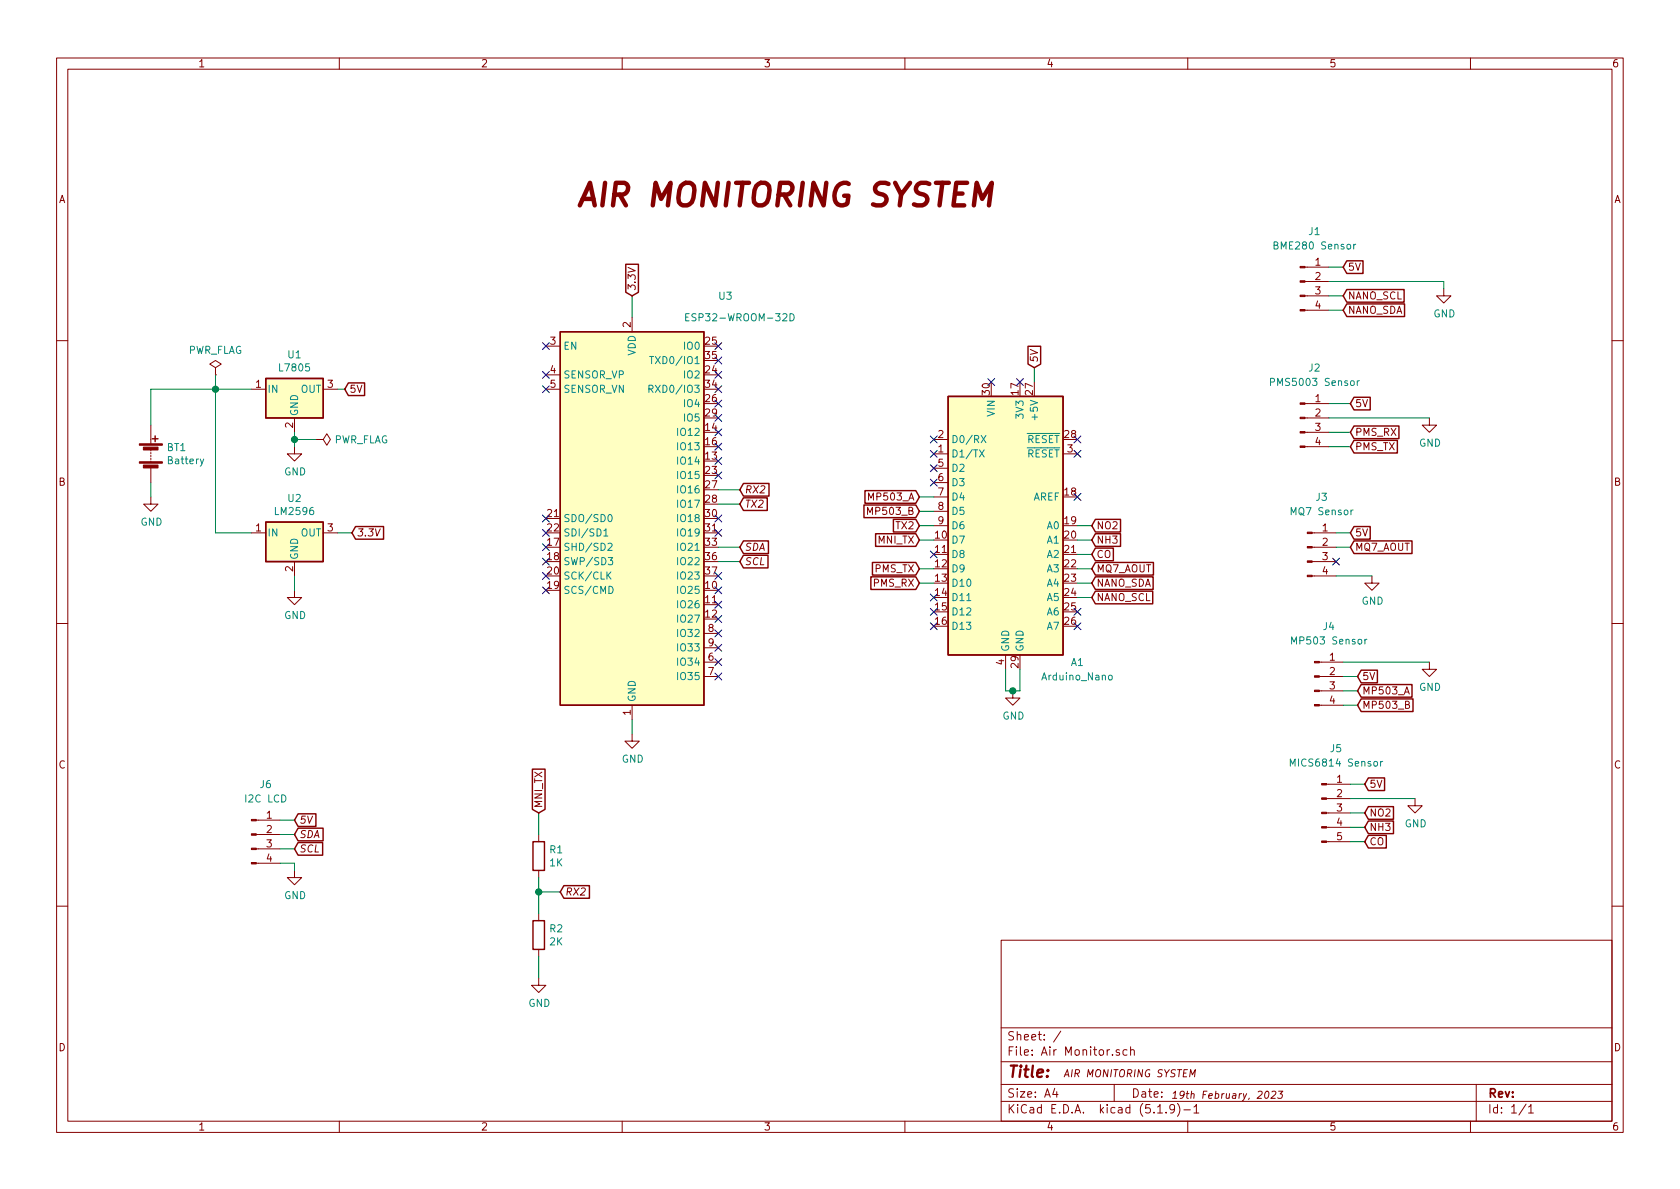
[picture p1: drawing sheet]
<svg xmlns="http://www.w3.org/2000/svg" width="297mm" height="210mm" viewBox="0 0 297 210" stroke-linecap="round" stroke-linejoin="round" font-family="sans-serif">
<g fill="none" stroke="#840000" stroke-width=".18">
<path d="M10 10.3h277v189.9h-277zM12 12.2h273v186.1h-273zM60 10.3v1.9M110 10.3v1.9M160 10.3v1.9M210 10.3v1.9M260 10.3v1.9M111.8 56.1v2.6M230.7 54.9h4.2M230.7 52.3h4.2M230.7 49.8h4.2M230.7 47.2h4.2"/>
<path d="M255.3 51v1.3h1.2l-1.2 1.3-1.3-1.3h1.3M10 60.2h2M26.7 75.2v3.3M26.7 79.5v.3M38.1 65l1-.6-1-.7-1 .7 1 .6v1.3M38.1 66.3h.1M44.4 68.8h2.6M52.1 79v1.3h1.2l-1.2 1.2-1.3-1.2h1.3M52.1 73.9v2.5M55.9 77.7h1.2l.7-1 .6 1-.6 1-.7-1M55.9 77.7h.1M57.1 68.8h2.6"/>
<path d="M96.5 61.2h2.6M96.5 66.3h2.6M96.5 68.8h2.6M165.1 77.7h2.5M230.7 79h4.2M230.7 76.4h4.2M230.7 73.9h4.2M230.7 71.4h4.2M252.7 73.9v1.3h1.3l-1.3 1.2-1.2-1.2h1.2M285 60.2h2M26.7 87.9v1.2h1.2l-1.2 1.3-1.3-1.3h1.3M26.7 80v.3"/>
<path d="M26.7 80.5v.3M26.7 81v.3M26.7 81.5v.3M26.7 82.8v2.5M44.4 94.2h2.6M52.1 99.3v2.5M57.1 94.2h2.6M153.4 91v-1.3l.4 .9 .5-.9v1.3M165.1 80.3h2.5M165.1 82.8h2.5M165.1 85.3h2.5M165.1 87.9h2.5"/>
<path d="M165.1 90.4h2.5M165.1 93h2.5M188 80.3h2.5M232 94.2h4.2M232 99.3h4.2M232 96.8h4.2M10 110.3h2M52.1 104.4v1.3h1.2l-1.2 1.2-1.3-1.2h1.3M124.5 117.1h2.5M124.5 119.6h2.5M124.5 112h2.5M124.5 114.5h2.5"/>
<path d="M177.8 115.8v2.6M232 101.8h4.2M233.3 117.1h4.2M233.3 119.6h4.2M242.6 101.8v1.3h1.2l-1.2 1.3-1.3-1.3h1.3M252.7 117.1v1.3h1.3l-1.3 1.2-1.2-1.2h1.2M285 110.3h2M111.8 129.8v1.3h1.2l-1.2 1.2-1.3-1.2h1.3M111.8 124.7v2.5M179.1 122.2v1.2h1.2l-1.2 1.3-1.3-1.3h1.3M233.3 124.7h4.2M233.3 122.2h4.2"/>
<path d="M234.5 138.7h4.3M248.5 124.6h.5l.2-.2-.1-.3-.6-.1v1.3h.5l.2-.2v-.3l-.3-.2M45.3 152.6h4.2M45.3 150.1h4.2M45.3 147.6h4.2M45.3 145h4.2M52.1 153.9v1.3h1.2l-1.2 1.3-1.3-1.3h1.3M95.2 147.6v1.2M95.2 153.9v1.3M234.5 148.8h4.3M234.5 146.3h4.3M234.5 143.8h4.3"/>
<path d="M234.5 141.2h4.3M250.2 141.2v1.3h1.3l-1.3 1.3-1.3-1.3h1.3M10 160.2h2M95.2 173v1.2h1.3l-1.3 1.3-1.2-1.3h1.2M95.2 161.5v1.3M95.2 167.9v1.3M177 166.3h108v32h-108zM285 160.2h2M60 198.3v1.9M110 198.3v1.9M160 198.3v1.9M177 194.8h108"/>
<path d="M177 191.8h108M177 187.8h108M177 181.8h108M186.5 192.5l-.4 1h1M186.8 193v1M187.6 182.3l-1.3 2M197 191.8v3M197.9 185.7a.37 .37 0 0 0-.6 .1l.1 .2 .5 .2 .1 .1-.2 .3-.5-.1M199.3 185.7l-.5-.1-.2 .3 .1 .6h.6M199.9 185.7h.1a.37 .37 0 0 1 .6 .1v.8M199.9 185.1v1.5M204.7 196.8h.8"/>
<path d="M206.2 196.7v.1M207.7 196l-.1 .1a.48 .48 0 0 1-.6 .1l-.2-.2 .2-.6a.48 .48 0 0 1 .6 .1 1.27 1.27 0 0 1-.2 1.2l-.4 .1M208.2 195.1a1.71 1.71 0 0 1 0 2.3M209.3 196.3h1.2M210 198.3v1.9M211.1 195.8l.4-.5v1.5M211.1 196.8h.9M223.8 193.1l.3-.1a.75 .75 0 0 1-.3 1.2l-.2-.5zM224.9 193.1l.5-.1 .2 .2-.1 .3-.8 .7h.8M226.1 193h.7l-.5 .4h.2l.2 .3-.1 .5h-.5l-.2-.1M260 198.3v1.9M261 191.8v6.5"/>
<path d="M269.8 195.2l-1.2 2M270.3 195.8l.4-.5v1.5M270.3 196.8h.8"/>
</g>
<g fill="none" stroke="#840000" stroke-width=".25">
<path d="M99.1 58.7h25.4v66h-25.4zM110.6 46.7h2.3v5l-1.1 .6-1.2-.6zM238.1 46.1h2.9v2.3h-2.9l-.6-1.2zM238.1 51.2h10.2v2.2h-10.2l-.6-1.1zM238.1 53.7h10.2v2.3h-10.2l-.6-1.1zM26.9 77.6h1M27.4 77.1v1M47 66.9h10.1v7h-10.1zM61.6 67.7h2.9v2.2h-2.9l-.6-1.1zM167.6 70.1h20.4v45.7h-20.4zM181.8 61.2h2.2v3.2l-1.1 .6-1.1-.6zM239.4 77.9h7.7v2.2h-7.7l-.6-1.1z"/>
<path d="M239.4 75.3h7.9v2.3h-7.9l-.6-1.2zM239.4 70.3h2.9v2.2h-2.9l-.6-1.1zM47 92.3h10.1v7h-10.1zM62.9 93.1h4.9v2.2h-4.9l-.7-1.1zM131.4 88h4.3v2.3h-4.3l-.6-1.2zM131.4 85.5h4.6v2.2h-4.6l-.6-1.1zM131.4 98.2h4.4v2.2h-4.4l-.6-1.1zM131.4 95.7h4.5v2.2h-4.5l-.6-1.1zM152.8 89.3h9.1l.7 1.1-.7 1.1h-9.1zM152.9 86.8h9l.7 1.1-.7 1.1h-9zM154.3 99.5h7.6l.7 1.1-.7 1.1h-7.6zM154.8 94.4h7.1l.7 1.1-.7 1.1h-7.1z"/>
<path d="M158 91.8h3.9l.7 1.2-.7 1.1h-3.9zM193.7 99.5h10.2v2.2h-10.2l-.7-1.1zM193.7 91.8h4.4v2.3h-4.4l-.7-1.1zM193.7 94.4h4.4v2.2h-4.4l-.7-1.1zM193.7 96.9h3.1v2.3h-3.1l-.7-1.2zM239.4 95.7h10.3v2.2h-10.3l-.6-1.1zM239.4 93.1h2.9v2.2h-2.9l-.6-1.1zM154 102h7.9l.7 1.1-.7 1.1h-7.9zM193.7 102h10.2v2.2h-10.2l-.7-1.1zM193.7 104.5h10.1v2.3h-10.1l-.7-1.1zM240.7 118.5h2.8v2.2h-2.8l-.7-1.1zM94.1 136h2.3v7.1l-1.2 .7-1.1-.7z"/>
<path d="M240.7 123.6h9.1v2.2h-9.1l-.7-1.1zM240.7 121.1h9v2.2h-9l-.7-1.1zM241.9 137.6h2.9v2.2h-2.9l-.6-1.1zM52.7 143.9h3.2v2.2h-3.2l-.6-1.1zM52.7 146.5h4.4v2.2h-4.4l-.6-1.1zM52.7 149h4.3v2.2h-4.3l-.6-1.1zM94.2 148.8h2.1v5.1h-2.1zM99.7 156.6h4.5v2.2h-4.5l-.6-1.1zM241.9 142.6h4.5v2.3h-4.5l-.6-1.1zM241.9 145.2h4.5v2.2h-4.5l-.6-1.1zM241.9 147.7h3.2v2.3h-3.2l-.6-1.2zM94.2 162.8h2.1v5.1h-2.1z"/>
</g>
<g fill="#840000" stroke="#840000" stroke-width=".18">
<path d="M44.4 152.5h.9v.3h-.9z"/>
<path d="M44.4 150h.9v.2h-.9z"/>
<path d="M44.4 147.4h.9v.3h-.9z"/>
<path d="M44.4 144.9h.9v.3h-.9z"/>
<path d="M233.7 148.7h.8v.3h-.8z"/>
<path d="M233.7 146.2h.8v.2h-.8z"/>
<path d="M233.7 143.6h.8v.3h-.8z"/>
<path d="M233.7 141.1h.8v.2h-.8z"/>
<path d="M233.7 138.6h.8v.2h-.8z"/>
<path d="M232.4 124.6h.9v.2h-.9z"/>
<path d="M232.4 122h.9v.3h-.9z"/>
<path d="M232.4 119.5h.9v.3h-.9z"/>
<path d="M232.4 117h.9v.2h-.9z"/>
<path d="M24.6 81.7h4.1v.2h-4.1z"/>
<path d="M24.6 78.5h4.1v.2h-4.1z"/>
<path d="M25.3 82.2h2.6v.5h-2.6z"/>
<path d="M25.3 79.1h2.6v.5h-2.6z"/>
<path d="M229.9 54.7h.8v.3h-.8z"/>
<path d="M229.9 52.2h.8v.2h-.8z"/>
<path d="M229.9 49.7h.8v.2h-.8z"/>
<path d="M229.9 47.1h.8v.3h-.8z"/>
<path d="M231.1 101.7h.9v.3h-.9z"/>
<path d="M231.1 99.2h.9v.2h-.9z"/>
<path d="M231.1 96.6h.9v.3h-.9z"/>
<path d="M231.1 94.1h.9v.3h-.9z"/>
<path d="M229.9 78.9h.8v.2h-.8z"/>
<path d="M229.9 76.3h.8v.3h-.8z"/>
<path d="M229.9 73.8h.8v.2h-.8z"/>
<path d="M229.9 71.2h.8v.3h-.8z"/>
</g>
<g fill="#ffffc2" stroke="#ffffc2" stroke-width=".18">
<path d="M47 92.3h10.1v7h-10.1z"/>
<path d="M99.1 58.7h25.4v66h-25.4z"/>
<path d="M167.6 70.1h20.4v45.7h-20.4z"/>
<path d="M47 66.9h10.1v7h-10.1z"/>
</g>
<g fill="none" stroke="#008484" stroke-width=".18">
<path d="M121.2 56.1h.5M121.8 55.5h-.6v1.2h.6M139.7 55.5a.64 .64 0 0 1 .7 .6 .64 .64 0 0 1-.7 .6zM239.3 43.2v.8M239.7 43.2l-.4 .2M114.7 68.8l.6-.1 .2-.2-.1-.3-.2-.1h-.5v1.3M114.9 63h.7M115 68.8l.5 .6M115.2 63v1.3M173.2 79.5l.8 1.3M173.5 77l.8 1.3M174 79.5l-.8 1.3"/>
<path d="M174.3 77l-.8 1.3M224.6 67.6l.7-.1v-.5l-.2-.1h-.5v1.3M240 67.3v.9M240.4 67.3l-.4 .3M36 81.2l-.4 1.1-.2 .1M106.8 93.9l.3-.4v1.3M106.8 94.8h.7M107.5 96.2l.5-.1 .2 .3-.8 .9h.8M107.5 98.6h.8l-.4 .5 .4 .1-.1 .6-.5 .1-.2-.2M107.6 91.1l.2-.1a.67 .67 0 0 1 .4 .6 .67 .67 0 0 1-.4 .6l-.3-.2v-.2zM239.2 90.2l-.3 .2M107.5 101.7l.5 .7"/>
<path d="M107.7 103.7a.64 .64 0 0 1 .7 .6 .64 .64 0 0 1-.7 .6zM108 101.1l-.7 .8M196.1 119.5l.3-.1 .2 .1-.1 .7h-.3l-.2-.2zM228.4 113.9v-1.3l.4 .9 .4-.9v1.3M241.3 113v.9M241.7 113l-.3 .1-.1 .2M228.1 135.5v-1.3l.4 .9 .5-.9v1.3M244.1 134.6v.9M244.5 134.6l-.4 .3"/>
</g>
<g fill="none" stroke="#008400" stroke-width=".18">
<path d="M111.8 52.3v3.8M234.9 47.2h2.6M234.9 54.9h2.6M234.9 52.3h2.6M234.9 49.8h20.4v1.2M38.1 66.3v27.9h6.3M44.4 68.8h-17.7v6.4M52.1 76.4v2.6M52.1 77.7h3.8M59.7 68.8h1.3M182.9 65v2.6M234.9 71.4h3.9"/>
<path d="M234.9 73.9h17.8M234.9 76.4h3.9M234.9 79h3.9M26.7 85.3v2.6M59.7 94.2h2.5M127 96.8h3.8M127 99.3h3.8M127 89.1h3.8M127 86.6h3.8M162.6 95.5h2.5M162.6 93h2.5M162.6 90.4h2.5"/>
<path d="M162.6 87.9h2.5M190.5 98h2.5M190.5 95.5h2.5M190.5 93h2.5M236.2 94.2h2.6M236.2 96.8h2.6M52.1 101.8v2.6M162.6 103.1h2.5M162.6 100.6h2.5M177.8 118.4v3.8h2.5v-3.8M190.5 105.7h2.5M190.5 103.1h2.5"/>
<path d="M190.5 100.6h2.5M236.2 101.8h6.4M237.5 119.6h2.5M237.5 117.1h15.2M111.8 127.2v2.6M237.5 122.2h2.5M237.5 124.7h2.5M238.8 138.7h2.5M49.5 152.6h2.6v1.3M49.5 150.1h2.6M49.5 147.6h2.6M49.5 145h2.6"/>
<path d="M95.2 143.8v3.8M95.2 155.2v6.3M95.2 157.7h3.9M238.8 148.8h2.5M238.8 146.3h2.5M238.8 143.8h2.5M238.8 141.2h11.4M95.2 169.2v3.8"/>
</g>
<g fill="#008400" stroke="#008400" stroke-width=".25">
<circle cx="38.1" cy="68.8" r=".51"/>
<circle cx="52.1" cy="77.7" r=".51"/>
<circle cx="179.1" cy="122.2" r=".51"/>
<circle cx="95.3" cy="157.7" r=".51"/>
</g>
<g fill="none" stroke="#000084" stroke-width=".18">
<path d="M95.9 68.2l1.2 1.2M95.9 65.7l1.2 1.2M95.9 60.6l1.2 1.2M97.1 68.2l-1.2 1.2M97.1 65.7l-1.2 1.2M97.1 60.6l-1.2 1.2M126.4 78.4l1.2 1.2M126.4 60.6l1.2 1.2M126.4 63.1l1.2 1.3M126.4 65.7l1.2 1.2M126.4 68.2l1.2 1.2M126.4 70.8l1.2 1.2"/>
<path d="M126.4 73.3l1.2 1.2M126.4 75.8l1.2 1.3M127.6 60.6l-1.2 1.2M127.6 78.4l-1.2 1.2M127.6 63.1l-1.2 1.3M127.6 65.7l-1.2 1.2M127.6 68.2l-1.2 1.2M127.6 70.8l-1.2 1.2M127.6 73.3l-1.2 1.2M127.6 75.8l-1.2 1.3M164.5 79.6l1.2 1.3M164.5 77.1l1.2 1.2"/>
<path d="M165.7 79.6l-1.2 1.3M165.7 77.1l-1.2 1.2M174.7 66.9l1.2 1.3M175.9 66.9l-1.2 1.3M179.7 66.9l1.2 1.3M180.9 66.9l-1.2 1.3M189.9 77.1l1.2 1.2M189.9 79.6l1.2 1.3M191.1 77.1l-1.2 1.2M191.1 79.6l-1.2 1.3M95.9 91.1l1.2 1.2M95.9 93.6l1.2 1.2"/>
<path d="M95.9 98.7l1.2 1.2M95.9 96.2l1.2 1.2M97.1 91.1l-1.2 1.2M97.1 96.2l-1.2 1.2M97.1 98.7l-1.2 1.2M97.1 93.6l-1.2 1.2M126.4 93.6l1.2 1.2M126.4 91.1l1.2 1.2M126.4 83.5l1.2 1.2M126.4 80.9l1.2 1.2M127.6 93.6l-1.2 1.2M127.6 91.1l-1.2 1.2"/>
<path d="M127.6 83.5l-1.2 1.2M127.6 80.9l-1.2 1.2M164.5 82.2l1.2 1.2M164.5 84.7l1.2 1.2M164.5 97.4l1.2 1.2M165.7 82.2l-1.2 1.2M165.7 84.7l-1.2 1.2M165.7 97.4l-1.2 1.2M189.9 87.3l1.2 1.2M191.1 87.3l-1.2 1.2M235.6 98.7l1.2 1.2M236.8 98.7l-1.2 1.2"/>
<path d="M95.9 103.8l1.2 1.2M95.9 101.2l1.2 1.3M97.1 101.2l-1.2 1.3M97.1 103.8l-1.2 1.2M126.4 116.5l1.2 1.2M126.4 101.2l1.2 1.3M126.4 103.8l1.2 1.2M126.4 106.3l1.2 1.2M126.4 108.9l1.2 1.2M126.4 111.4l1.2 1.2M126.4 113.9l1.2 1.3M126.4 119l1.2 1.2"/>
<path d="M127.6 116.5l-1.2 1.2M127.6 101.2l-1.2 1.3M127.6 103.8l-1.2 1.2M127.6 106.3l-1.2 1.2M127.6 108.9l-1.2 1.2M127.6 111.4l-1.2 1.2M127.6 113.9l-1.2 1.3M127.6 119l-1.2 1.2M164.5 110.1l1.2 1.2M164.5 107.6l1.2 1.2M164.5 105l1.2 1.3M165.7 105l-1.2 1.3"/>
<path d="M165.7 110.1l-1.2 1.2M165.7 107.6l-1.2 1.2M189.9 107.6l1.2 1.2M189.9 110.1l1.2 1.2M191.1 107.6l-1.2 1.2M191.1 110.1l-1.2 1.2"/>
</g>
<text font-size="5.6" fill="#840000" x="101.6" y="36.5">AIR MONITORING SYSTEM</text>
<text font-size="2.8" fill="#840000" x="178" y="190.5">Title:</text>
<g font-size="2.1" fill="#840000">
<text x="178" y="184">Sheet: /</text>
<text x="178" y="186.7">File: Air Monitor.sch</text>
<text x="178" y="196.9">KiCad E.D.A. kicad (5.1.9)-1</text>
<text x="178" y="194.1">Size: A4</text>
<text x="200" y="194.1">Date:</text>
<text x="263" y="194.1">Rev:</text>
<text x="263" y="196.9">Id: 1/1</text>
</g>
<g font-size="1.8" fill="#840000">
<text x="35" y="11.9">1</text>
<text x="85" y="11.9">2</text>
<text x="135" y="11.9">3</text>
<text x="185" y="11.9">4</text>
<text x="235" y="11.9">5</text>
<text x="285" y="11.9">6</text>
<text x="10.4" y="35.9">A</text>
<text x="285.4" y="35.9">A</text>
<text x="232.6" y="47">1</text>
<text x="238.3" y="47.9">5V</text>
<text x="112.4" y="51.5" transform="rotate(-90 112.4 51.5)">3.3V</text>
<text x="232.6" y="49.5">2</text>
<text x="232.6" y="52.1">3</text>
<text x="238.3" y="53">NANO_SCL</text>
<text x="111.5" y="57.9" transform="rotate(-90 111.5 57.9)">2</text>
<text x="232.6" y="54.6">4</text>
<text x="238.3" y="55.5">NANO_SDA</text>
<text x="97.3" y="61">3</text>
<text x="124.8" y="61">25</text>
<text x="124.8" y="63.5">35</text>
<text x="183.5" y="64.2" transform="rotate(-90 183.5 64.2)">5V</text>
<text x="45.2" y="68.6">1</text>
<text x="57.9" y="68.6">3</text>
<text x="61.7" y="69.5">5V</text>
<text x="97.3" y="66">4</text>
<text x="97.3" y="68.6">5</text>
<text x="124.8" y="66">24</text>
<text x="124.8" y="71.1">26</text>
<text x="124.8" y="68.6">34</text>
<text x="175" y="69.8" transform="rotate(-90 175 69.8)">30</text>
<text x="180.1" y="69.8" transform="rotate(-90 180.1 69.8)">17</text>
<text x="182.6" y="69.8" transform="rotate(-90 182.6 69.8)">27</text>
<text x="232.6" y="71.1">1</text>
<text x="51.8" y="75.7" transform="rotate(-90 51.8 75.7)">2</text>
<text x="124.8" y="76.2">14</text>
<text x="124.8" y="73.7">29</text>
<text x="165.9" y="77.5">2</text>
<text x="188.3" y="77.5">28</text>
<text x="232.6" y="73.7">2</text>
<text x="232.6" y="76.2">3</text>
<text x="239.5" y="77.1">PMS_RX</text>
<text x="239.5" y="72">5V</text>
<text x="124.8" y="81.3">13</text>
<text x="124.8" y="78.7">16</text>
<text x="124.8" y="83.8">23</text>
<text x="165.9" y="80">1</text>
<text x="165.9" y="82.5">5</text>
<text x="188.7" y="80">3</text>
<text x="232.6" y="78.7">4</text>
<text x="239.5" y="79.6">PMS_TX</text>
<text x="10.4" y="85.9">B</text>
<text x="124.8" y="86.4">27</text>
<text x="124.8" y="88.9">28</text>
<text x="131.6" y="89.8">TX2</text>
<text x="131.6" y="87.2">RX2</text>
<text x="153.9" y="88.5">MP503_A</text>
<text x="165.9" y="85.1">6</text>
<text x="165.9" y="87.6">7</text>
<text x="188.3" y="87.6">18</text>
<text x="285.4" y="85.9">B</text>
<text x="45.2" y="94">1</text>
<text x="57.9" y="94">3</text>
<text x="63" y="94.9">3.3V</text>
<text x="96.8" y="91.4">21</text>
<text x="96.8" y="94">22</text>
<text x="124.8" y="91.4">30</text>
<text x="124.8" y="94">31</text>
<text x="153.9" y="91.1">MP503_B</text>
<text x="158.5" y="93.6">TX2</text>
<text x="165.4" y="95.2">10</text>
<text x="165.9" y="90.2">8</text>
<text x="165.9" y="92.7">9</text>
<text x="188.3" y="92.7">19</text>
<text x="188.3" y="95.2">20</text>
<text x="193.8" y="93.6">NO2</text>
<text x="233.8" y="94">1</text>
<text x="239.5" y="94.9">5V</text>
<text x="51.8" y="101.1" transform="rotate(-90 51.8 101.1)">2</text>
<text x="96.8" y="96.5">17</text>
<text x="96.8" y="99.1">18</text>
<text x="96.8" y="101.6">20</text>
<text x="124.8" y="96.5">33</text>
<text x="124.8" y="99.1">36</text>
<text x="124.8" y="101.6">37</text>
<text x="131.6" y="99.9">SCL</text>
<text x="131.6" y="97.4">SDA</text>
<text x="154.7" y="101.2">PMS_TX</text>
<text x="155.3" y="96.1">MNI_TX</text>
<text x="165.4" y="97.8">11</text>
<text x="165.4" y="100.3">12</text>
<text x="188.3" y="97.8">21</text>
<text x="188.3" y="100.3">22</text>
<text x="193.8" y="101.2">MQ7_AOUT</text>
<text x="193.8" y="96.1">NH3</text>
<text x="193.8" y="98.7">CO</text>
<text x="233.8" y="96.5">2</text>
<text x="233.8" y="99.1">3</text>
<text x="233.8" y="101.6">4</text>
<text x="239.5" y="97.4">MQ7_AOUT</text>
<text x="96.8" y="104.1">19</text>
<text x="124.8" y="104.1">10</text>
<text x="124.8" y="106.7">11</text>
<text x="154.5" y="103.8">PMS_RX</text>
<text x="165.4" y="102.9">13</text>
<text x="165.4" y="105.4">14</text>
<text x="165.4" y="107.9">15</text>
<text x="188.3" y="102.9">23</text>
<text x="188.3" y="105.4">24</text>
<text x="188.3" y="107.9">25</text>
<text x="193.8" y="103.8">NANO_SDA</text>
<text x="193.8" y="106.3">NANO_SCL</text>
<text x="124.8" y="109.2">12</text>
<text x="125.2" y="111.8">8</text>
<text x="165.4" y="110.5">16</text>
<text x="188.3" y="110.5">26</text>
<text x="125.2" y="116.8">6</text>
<text x="125.2" y="119.4">7</text>
<text x="125.2" y="114.3">9</text>
<text x="177.5" y="117.6" transform="rotate(-90 177.5 117.6)">4</text>
<text x="180.1" y="118.1" transform="rotate(-90 180.1 118.1)">29</text>
<text x="235.1" y="116.8">1</text>
<text x="235.1" y="119.4">2</text>
<text x="235.1" y="121.9">3</text>
<text x="235.1" y="124.5">4</text>
<text x="240.8" y="125.3">MP503_B</text>
<text x="240.8" y="122.8">MP503_A</text>
<text x="240.8" y="120.3">5V</text>
<text x="111.5" y="126.5" transform="rotate(-90 111.5 126.5)">1</text>
<text x="10.4" y="135.9">C</text>
<text x="285.4" y="135.9">C</text>
<text x="95.9" y="143" transform="rotate(-90 95.9 143)">MNI_TX</text>
<text x="236.4" y="138.4">1</text>
<text x="236.4" y="141">2</text>
<text x="236.4" y="143.5">3</text>
<text x="242.1" y="139.3">5V</text>
<text x="47.1" y="144.8">1</text>
<text x="47.1" y="147.3">2</text>
<text x="47.1" y="149.9">3</text>
<text x="52.9" y="145.7">5V</text>
<text x="52.9" y="148.2">SDA</text>
<text x="236.4" y="146">4</text>
<text x="236.4" y="148.6">5</text>
<text x="242.1" y="144.4">NO2</text>
<text x="242.1" y="146.9">NH3</text>
<text x="242.1" y="149.5">CO</text>
<text x="47.1" y="152.4">4</text>
<text x="52.9" y="150.7">SCL</text>
<text x="99.8" y="158.4">RX2</text>
<text x="10.4" y="185.9">D</text>
<text x="285.4" y="185.9">D</text>
<text x="188" y="190.5">AIR MONITORING SYSTEM</text>
<text x="207" y="194.3">19th February, 2023</text>
<text x="35" y="199.9">1</text>
<text x="85" y="199.9">2</text>
<text x="135" y="199.9">3</text>
<text x="185" y="199.9">4</text>
<text x="235" y="199.9">5</text>
<text x="285" y="199.9">6</text>
</g>
<g font-size="1.8" fill="#008484">
<text x="231.4" y="41.6">J1</text>
<text x="225.7" y="44.1">BME280 Sensor</text>
<text x="127.2" y="53">U3</text>
<text x="122.3" y="56.8">ESP32-WROOM-32D</text>
<text x="253.4" y="56.1">GND</text>
<text x="33.1" y="62.6">PWR_FLAG</text>
<text x="49.6" y="65.7">L7805</text>
<text x="51" y="63.4">U1</text>
<text x="99.6" y="61.8">EN</text>
<text x="112.4" y="62.9" transform="rotate(-90 112.4 62.9)">VDD</text>
<text x="116.1" y="64.4">TXD0/IO1</text>
<text x="121.1" y="61.8">IO0</text>
<text x="231.4" y="65.7">J2</text>
<text x="47.2" y="69.5">IN</text>
<text x="53.2" y="69.5">OUT</text>
<text x="99.6" y="66.9">SENSOR_VP</text>
<text x="99.6" y="69.5">SENSOR_VN</text>
<text x="115.9" y="69.5">RXD0/IO3</text>
<text x="121.1" y="66.9">IO2</text>
<text x="225.3" y="68.2">PMS5003 Sensor</text>
<text x="52.7" y="73.7" transform="rotate(-90 52.7 73.7)">GND</text>
<text x="120.1" y="77.1">IO12</text>
<text x="121.1" y="72">IO4</text>
<text x="121.1" y="74.5">IO5</text>
<text x="175.9" y="73.6" transform="rotate(-90 175.9 73.6)">VIN</text>
<text x="181" y="73.8" transform="rotate(-90 181 73.8)">3V3</text>
<text x="183.5" y="73.8" transform="rotate(-90 183.5 73.8)">+5V</text>
<text x="29.5" y="79.8">BT1</text>
<text x="29.8" y="82.1">Battery</text>
<text x="59" y="78.4">PWR_FLAG</text>
<text x="120.1" y="82.2">IO14</text>
<text x="120.1" y="79.6">IO13</text>
<text x="168.1" y="80.9">D1/TX</text>
<text x="168.1" y="78.4">D0/RX</text>
<text x="168.1" y="83.4">D2</text>
<text x="181.6" y="78.4">RESET</text>
<text x="181.6" y="80.9">RESET</text>
<text x="250.9" y="79">GND</text>
<text x="50.2" y="84.1">GND</text>
<text x="51" y="88.8">U2</text>
<text x="120.1" y="84.7">IO15</text>
<text x="120.1" y="87.2">IO16</text>
<text x="120.1" y="89.8">IO17</text>
<text x="168.1" y="86">D3</text>
<text x="168.1" y="88.5">D4</text>
<text x="182.6" y="88.5">AREF</text>
<text x="232.7" y="88.6">J3</text>
<text x="24.8" y="93">GND</text>
<text x="47.2" y="94.9">IN</text>
<text x="48.8" y="91.1">LM2596</text>
<text x="53.2" y="94.9">OUT</text>
<text x="99.6" y="92.3">SDO/SD0</text>
<text x="99.6" y="94.9">SDI/SD1</text>
<text x="120.1" y="92.3">IO18</text>
<text x="120.1" y="94.9">IO19</text>
<text x="168.1" y="91.1">D5</text>
<text x="168.1" y="93.6">D6</text>
<text x="185.2" y="93.6">A0</text>
<text x="228.5" y="91.1">MQ7 Sensor</text>
<text x="52.7" y="99.1" transform="rotate(-90 52.7 99.1)">GND</text>
<text x="99.6" y="97.4">SHD/SD2</text>
<text x="99.6" y="99.9">SWP/SD3</text>
<text x="120.1" y="97.4">IO21</text>
<text x="120.1" y="99.9">IO22</text>
<text x="168.1" y="96.1">D7</text>
<text x="168.1" y="98.7">D8</text>
<text x="168.1" y="101.2">D9</text>
<text x="185.2" y="96.1">A1</text>
<text x="185.2" y="98.7">A2</text>
<text x="185.2" y="101.2">A3</text>
<text x="99.6" y="105">SCS/CMD</text>
<text x="99.6" y="102.5">SCK/CLK</text>
<text x="120.1" y="105">IO25</text>
<text x="120.1" y="107.6">IO26</text>
<text x="120.1" y="102.5">IO23</text>
<text x="168.1" y="103.8">D10</text>
<text x="168.1" y="106.3">D11</text>
<text x="185.2" y="103.8">A4</text>
<text x="185.2" y="106.3">A5</text>
<text x="240.7" y="106.9">GND</text>
<text x="50.2" y="109.5">GND</text>
<text x="120.1" y="110.1">IO27</text>
<text x="120.1" y="112.6">IO32</text>
<text x="168.1" y="108.8">D12</text>
<text x="168.1" y="111.4">D13</text>
<text x="185.2" y="108.8">A6</text>
<text x="185.2" y="111.4">A7</text>
<text x="228.9" y="114">MP503 Sensor</text>
<text x="234" y="111.4">J4</text>
<text x="120.1" y="117.7">IO34</text>
<text x="120.1" y="115.2">IO33</text>
<text x="178.4" y="115.3" transform="rotate(-90 178.4 115.3)">GND</text>
<text x="181" y="115.3" transform="rotate(-90 181 115.3)">GND</text>
<text x="189.4" y="117.8">A1</text>
<text x="112.4" y="124.2" transform="rotate(-90 112.4 124.2)">GND</text>
<text x="120.1" y="120.3">IO35</text>
<text x="184.4" y="120.3">Arduino_Nano</text>
<text x="250.9" y="122.2">GND</text>
<text x="177.2" y="127.2">GND</text>
<text x="109.9" y="134.9">GND</text>
<text x="228.8" y="135.6">MICS6814 Sensor</text>
<text x="235.3" y="133">J5</text>
<text x="43.6" y="141.9">I2C LCD</text>
<text x="46" y="139.4">J6</text>
<text x="248.4" y="146.3">GND</text>
<text x="97.2" y="150.9">R1</text>
<text x="97.2" y="153.2">1K</text>
<text x="50.2" y="159">GND</text>
<text x="97.2" y="164.9">R2</text>
<text x="97.2" y="167.2">2K</text>
<text x="93.4" y="178">GND</text>
</g>
</svg>
